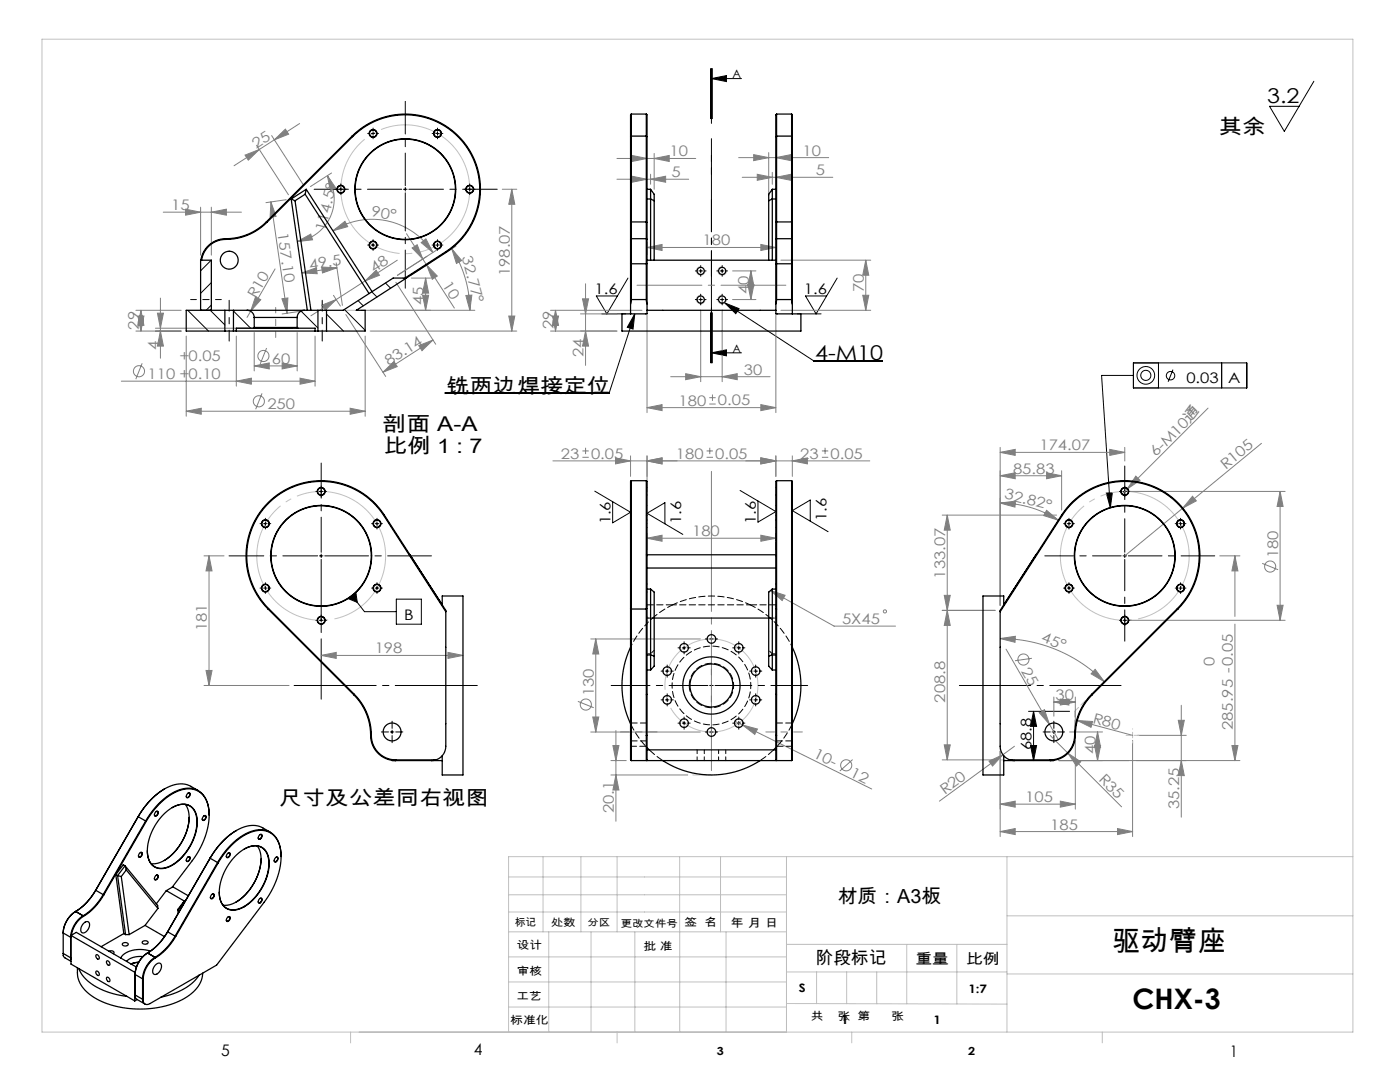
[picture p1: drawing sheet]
<svg xmlns="http://www.w3.org/2000/svg" width="279mm" height="216mm" viewBox="0 0 279 216" stroke-linecap="round" stroke-linejoin="round" font-family="sans-serif">
<g fill="none" stroke="#808080" stroke-width=".2">
<path d="M48.9 30.9l2.9-1.1-2.2 2.2zM51.2 29l6.4 9.9M54.2 27.1l6.4 9.8M54.8 27.9l2.2-2.1 .6 1zM57.1 39.9l-4 .5M59.8 24.6l-13.1 8.5M65.3 35.1l1.8 2.5-1.1 .5zM65.3 35.1a8.6 8.6 0 0 1-6 13.1M66.2 34.5l-4.2 2.7M100.2 37.8h2.9M102.1 37.8l.6 3h-1.2zM102.1 37.8v28.3"/>
<path d="M123.1 31.6h15.7M123.1 35.8h14.3M126.1 31l3 .6-3 .6zM126.1 35.2l3 .6-3 .6zM129.8 35.8l3-.6v1.2zM129.8 34.8v2M130.6 31.6l3-.6v1.2zM130.6 30.6v7.2M147.4 31.5h18M148.1 35.4h18.1M150.4 30.9l3 .6-3 .6zM151.1 34.8l3 .6-3 .6z"/>
<path d="M153.4 30.5v8.6M154.1 34.4v2.4M154.8 31.5l3-.6v1.2zM154.8 35.4l3-.6v1.2zM32 59.5v12M32.6 42.3h15.6M37 41.7l3 .6-3 .6zM40 41.3v9.6M42.2 42.3l3-.6v1.2zM42.2 41.3v9.6M51 59.2l1 .6-2 2.3zM54.1 40.3l3.2 22.2"/>
<path d="M54.1 40.3l1 2.9-1.2 .1zM54.9 53.7l-4.9 8.4M56.3 59.6l1.2-.2-.2 3.1zM59.3 48.2l2.7-1.5 .4 1.2zM60.2 54.5l2.9-1.1 .2 1.2zM64.2 53.3l3 .1-2.8 1.1zM66.4 46.1l2.4-1.9 .6 1zM66.4 46.1a14.4 14.4 0 0 1 20 4.3M66.6 58.9l1.3 2.2M67.1 52.5l1.2 8.4M67.2 53.4l-7 1.1M72.9 56l2.2-2.1 .6 1z"/>
<path d="M79 56.3l8 12.4M79.3 51.9l-17.3 11.1M81.1 46.6l4 6.3M82.1 55.5h3.8M82.2 49.5l1.1-.7 1.1 2.9zM84.1 48.4l.9-.7 1.4 2.7zM84.3 58.9h1.2l-.6 3zM84.9 55.5v6.4M84.9 55.5l.6 3h-1.2zM85.1 52.9l2.2 2.2-1 .6zM85.1 52.9l5.6 8.6M87.2 49.8l-7.9 5.1"/>
<path d="M90.2 49.7l1.9 2.3-1 .6zM90.2 49.7a22.7 22.7 0 0 1 3.6 12.2M91 49.1l-9.1 5.8M93 59l1.2-.1-.4 3zM116.3 59.6h1.2l-.6 3zM116.9 56.6v16.3M129.1 49.4l3-.6v1.2zM129.1 48.4v2.5M129.1 49.4h25.7M146.2 54.1h4.7M146.2 59.8h4.7M149.3 56.8h1.2l-.6 3z"/>
<path d="M149.9 54.1l.6 3h-1.2zM149.9 54.1v5.7M151.8 48.8l3 .6-3 .6zM154.8 48.4v2.5M155.8 51.9h18M172.2 58.9h1.2l-.6 3zM172.8 51.9v10M172.8 51.9l.6 3h-1.2zM24.2 76.1h38.7M27.1 61.9h9.1M27.1 66.1h9.1M27.5 63.1h1.2l-.6 3z"/>
<path d="M28.1 61.9v4.2M28.1 61.9l.6 3h-1.2zM28.4 72.5l-1.3 3.2M31 65.5h27.4M31.4 62.5h1.2l-.6 3zM32 66.1l.6 3h-1.2zM37.2 67.1v16M47.2 76.1l3-.6v1.2zM47.2 67.1v10M50 62.1l-.7 1.2M50.7 73l3-.6v1.2zM50.7 66.3v7.7"/>
<path d="M50.7 73h8.6M52.3 78.5l-1.3 3.2M53.2 69.4l-1.3 3.2M56.3 72.4l3 .6-3 .6zM59.3 66.3v7.7M59.9 75.5l3 .6-3 .6zM60.3 62.1l-4 .5M62.9 67.1v10M64.2 60.9l2.9-1.1-2.2 2.1zM69 62.8l8 12.3M72.9 67.1v16M73.9 66.1h29.2"/>
<path d="M76.4 74.3l2.2-2.2 .7 1.1zM83.6 69l2.8-1.2-2.2 2.2zM86.4 67.8l-10 6.5M94.8 61.9h-22.7M101.5 63.1h1.2l-.6 3zM109.9 61.9h18.2M110.3 63.1h1.2l-.6 3zM110.9 61.9l.6 3h-1.2zM110.9 61.9v4.2M115.9 62.6h7.2M116.9 66.1l.6 3h-1.2zM123.1 66.1h-13.2"/>
<path d="M129.1 62.9v19.4M133.8 75.2h19.9M136.8 74.6l3 .6-3 .6zM139.8 61.8v14.4M141.6 79.4h1.2M142.2 78.7v1.3M144.1 75.2l3-.6v1.2zM144.1 61.8v14.4M154.8 62.9v19.4M155.8 61.9h18M37.2 82.1l3-.6v1.2zM37.2 82.1h35.7"/>
<path d="M69.9 81.5l3 .6-3 .6zM110.3 92h63.3M116.2 91.3h1.3M116.2 90h1.3M116.9 89.3v1.3M122.8 91.4l3 .6-3 .6zM125.8 91v4.1M129.1 92l3-.6v1.2zM129.1 81.3l3-.6v1.2zM129.1 91v6.8M129.1 81.3h25.7M141 91.3h1.3"/>
<path d="M141 90h1.3M141.6 80.6h1.2M141.7 89.3v1.3M151.8 91.4l3 .6-3 .6zM151.8 80.7l3 .6-3 .6zM154.8 91v4.1M158.1 92l3-.6v1.2zM158.1 91v4.1M164 91.3h1.3M164 90h1.3M164.7 89.3v1.3M199.6 90.3l3-.6v1.2z"/>
<path d="M199.6 89.3v31.5M199.6 90.3h24.9M199.6 94.9l3-.6v1.2zM199.6 94.9h12.3M208.9 94.3l3 .6-3 .6zM211.9 93.9v7.9M221.5 89.7l3 .6-3 .6zM224.5 89.3v2.7M225.5 98.1h31M226.7 95l.8 .9-2.5 1.7zM238 99l.8 .9-2.7 1.5zM241.1 81.4l-17.1 17.2"/>
<path d="M251.8 88.5l-27.3 22.4M255.5 98.1v25.7M255.5 98.1l.6 3h-1.2zM40.7 110.9h4M41.7 110.9l.6 3h-1.2zM41.7 110.9v25.9M129.1 107.4l3-.6v1.2zM129.1 106.4v3.3M129.1 107.4h25.7M151.8 106.8l3 .6-3 .6zM153.8 117.8l2.9 1-.6 1zM153.8 117.8l12.7 7.1h12.2"/>
<path d="M154.8 106.4v3.3M188 102.8h22.9M188.4 118.8h1.2l-.6 3zM189 102.8l.6 3h-1.2zM189 102.8v48.8M199.6 100.4l3-.4v1.2zM199.6 100.4a21.4 21.4 0 0 1 11.6 3.4M208.9 101.8l2.3 2-2.9-.9zM243.4 110.9h4.1M246.5 110.9v12.1M246.5 110.9l.6 3h-1.2zM251.9 112.4l3.2 1.3"/>
<path d="M40.7 136.8h17M41.1 133.8h1.2l-.6 3zM64.1 130.8l3-.6v1.2zM64.1 130.8h28.3M89.4 130.2l3 .6-3 .6zM115.3 140l3.2 1.2M117.9 127.5h21.9M118.9 127.5l.6 3h-1.2zM118.9 127.5v18.6M188 121.8h10.6M189 121.8l.6 3h-1.2zM199.6 127.4l3-.4v1.2z"/>
<path d="M199.6 127.4a29.4 29.4 0 0 1 20.8 8.6M200.8 129.5l10.4 18.1M205.9 131.4l-3.3 .4M210.3 139.1v3.8M211.6 139.5l3 .6-3 .6zM214.6 139.1v6.6M218.6 133.6l1.8 2.4-2.6-1.5zM225.5 123.8h31M246.5 124.5v27.3M254.9 120.8h1.2l-.6 3zM117.9 146.1h21.9M118.3 143.1h1.2l-.6 3z"/>
<path d="M121.9 151.8h3.1M121.9 154.6h15.4M122.3 148.8h1.2l-.6 3zM122.9 145.8v18.1M122.9 154.6l.6 3h-1.2zM146.7 143.9l27.3 13.5M148.2 144.7l3 .8-.6 1zM170.2 151.6l-2.6 2.2M188 151.6h10.6M188.4 148.6h1.2l-.6 3zM197.4 151.9l2.8-1.3-2.1 2.3zM199.6 149.9v17"/>
<path d="M202.5 148.9l-15 11M207.4 142.2l1-.6 1 2.9zM209.6 146.8l14.2 14.2M210.3 140.1l3-.6v1.2zM210.3 140.1h4.3M211.3 151.8h36.2M211.6 159.9l3 .6-3 .6zM213.1 150.3l2.6 1.7-.9 .8zM213.5 146.1h6.5M214.6 147.8v13.7M215 143.8l3 .2-.3 1.1zM215 143.8l11 2.9"/>
<path d="M218.4 148.8h1.2l-.6 3zM219 146.1v5.7M219 146.1l.6 3h-1.2zM226 147.7v19.2M227 146.7h9.8M235.2 143.7h1.2l-.6 3zM235.8 140.7v22.4M235.8 151.8l.6 3h-1.2zM245.9 148.8h1.2l-.6 3zM199.6 165.9l3-.6v1.2zM199.6 165.9h26.4M199.6 160.5l3-.6v1.2z"/>
<path d="M199.6 160.5h15M223 165.3l3 .6-3 .6z"/>
<circle cx="27.7" cy="74.1" r="1.11"/>
<circle cx="52.6" cy="71" r="1.11"/>
<circle cx="51.7" cy="80.1" r="1.11"/>
<circle cx="253.5" cy="113" r="1.11"/>
<circle cx="176.6" cy="122" r=".32"/>
<circle cx="204.2" cy="131.6" r="1.11"/>
<circle cx="116.9" cy="140.6" r="1.11"/>
<circle cx="168.9" cy="152.7" r="1.11"/>
</g>
<g fill="none" stroke="#000" stroke-width=".2">
<path d="M141.8 13.7v10M142 15.7l3-.6v1.2zM142 13.7v10M142 15.7h6M142.2 13.7v10M262.2 16.2l-5.9 10-2.9-5h5.9M67.7 37.8h.7M68 37.4v.7M74.1 26.6h.7M74.5 26.3v.7M80.5 37.8h.7M80.9 37.4v.7"/>
<path d="M87 26.6h.7M87.3 26.3v.7M93.4 37.8h.7M93.7 37.4v.7M74.1 48.9h.7M74.5 48.5v.8M87 48.9h.7M87.3 48.5v.8M125.3 55.5l-4.2 7.1-2.1-3.5h4.2M139.5 54.1h.7M139.5 59.8h.7M139.8 53.7v.7"/>
<path d="M139.8 59.4v.7M143.8 54.1h.7M143.8 59.8h.7M144.1 53.7v.7M144.1 59.4v.7M167.1 55.5l-4.2 7.1-2.1-3.5h4.2M120.1 62.6h4.7M126.7 62.6l-5.1 15.8h-32.8M126.7 62.6l-.4 3.1-1.1-.4zM141.8 62.4v10M142 70.4l3-.6v1.2zM142 62.4v10"/>
<path d="M142 70.4h6M142.2 62.4v10zM144.7 60.5l17.8 11.6h13.6M144.7 60.5l2.8 1.1-.7 1zM159.1 62.6h4.8M226.2 72.4h22.6v5h-22.6zM226.2 74.9h-6.4l1.8 26.4M231.2 72.4v5M234.1 73.8l-1 2.4M243.8 72.4v5M63.7 98.1h.8M64.1 97.7v.7"/>
<path d="M118.7 98l7.1 4.2-3.5 2.1v-4.2M147.7 97.9l7.1 4.2-3.5 2.1v-4.2M220.8 98.4l1.2-.1-.4 3zM224.1 98.1h.7M224.5 97.7v.7M52.6 104.5h.7M52.6 117.3h.7M53 104.1v.7M53 117v.7M63.7 110.9h.8M64.1 110.6v.7M69.4 119.4l1.6-1.2 .3 2z"/>
<path d="M70.2 118.8l2.5 3.3h6.4M74.9 104.5h.7M74.9 117.3h.7M75.2 104.1v.7M75.2 117v.7M79.1 119.6h5v5h-5zM132.7 104.5v-4.2l-3.6 2.1 7.2 4.2M161.7 104v-4.2l-3.6 2.1 7.2 4.2M213 104.5h.7M213 117.3h.7M213.3 104.1v.7M213.3 117v.7"/>
<path d="M224.1 110.9h.7M224.5 110.6v.7M235.2 104.5h.8M235.2 117.3h.8M235.6 104.1v.7M235.6 117v.7M63.7 123.8h.8M64.1 123.4v.7M132.8 133.9h.7M132.8 139.7h.7M133.2 133.6v.7M133.2 139.3v.7"/>
<path d="M136.2 129.3h.7M136.5 128.9v.7M141.6 136.8h.7M141.6 127.5h.7M142 127.1v.8M142 136.4v.7M147.1 129.3h.7M147.4 128.9v.7M150.5 133.9h.7M150.5 139.7h.7M150.8 133.6v.7M150.8 139.3v.7"/>
<path d="M224.1 123.8h.7M224.5 123.4v.7M77.9 146.1h.7M78.3 145.7v.7M136.2 144.3h.7M136.5 143.9v.8M141.6 146.1h.7M142 145.7v.7M147.1 144.3h.7M147.4 143.9v.8M205.3 141.9h8.2M205.7 148.8h1.2l-.6 3z"/>
<path d="M206.3 141.9l.6 3h-1.2zM206.3 141.9v9.9M210 146.1h.7M210.3 145.7v.7"/>
<circle cx="228.7" cy="74.9" r="1.01"/>
<circle cx="228.7" cy="74.9" r="1.76"/>
<circle cx="233.6" cy="75" r=".85"/>
</g>
<path d="M93.2 34a12.9 12.9 0 0 0-21.5-5.3 12.9 12.9 0 0 0 5.6 21.4 12.9 12.9 0 0 0 16.1-15.1l-.2-1M76.4 107.2a12.9 12.9 0 0 0-21.5-5.3 12.9 12.9 0 0 0 5.7 21.4 12.9 12.9 0 0 0 16.1-15.2l-.3-.9M236.8 107.2a12.9 12.9 0 0 0-21.5-5.3 12.9 12.9 0 0 0 5.6 21.4 12.9 12.9 0 0 0 16.1-15.2l-.2-.9" fill="none" stroke="#c0c0c0" stroke-width=".2" stroke-dasharray="30.5 1.3 1.3 1.3" stroke-dashoffset="9.1" stroke-linecap="butt"/>
<path d="M150.9 134.1a9.3 9.3 0 0 0-15.5-3.9 9.3 9.3 0 0 0 3.9 15.5 9.3 9.3 0 0 0 11.8-10.8l-.2-.8" fill="none" stroke="#c0c0c0" stroke-width=".2" stroke-dasharray="30.5 1.3 1.3 1.3" stroke-dashoffset="3.2" stroke-linecap="butt"/>
<g fill="none" stroke="#c0c0c0" stroke-width=".2">
<path d="M8.4 7.8h261.6v198.1h-261.6zM139.8 53.2a.86 .86 0 0 0-.8 .9 .86 .86 0 0 0 .8 .8 .86 .86 0 0 0 .9-.8M139.8 58.9a.86 .86 0 0 0-.8 .9 .86 .86 0 0 0 .8 .8 .86 .86 0 0 0 .9-.8M144.1 53.2a.86 .86 0 0 0-.8 .9 .86 .86 0 0 0 .8 .8 .86 .86 0 0 0 .9-.8M144.1 58.9a.86 .86 0 0 0-.8 .9 .86 .86 0 0 0 .8 .8 .86 .86 0 0 0 .9-.8M68.5 61.9h2.6M138.3 154.6h3.7M101.5 178.5h55.5M101.5 175h55.5M108.4 170.9v15M115.9 170.9v15M123.2 170.9v15"/>
<path d="M135.6 170.9v15M143.8 170.9v15M157 170.9v35M201 170.9v35M270 170.9h-168.5v35M101.5 195.9h55.5M101.5 190.9h55.5M101.5 185.9h55.5M101.5 182h55.5M109.5 185.9v20M118 185.9v20M126.7 185.9v20"/>
<path d="M135.7 185.9v20M144.9 185.9v20M157 188.4h44M157 193.9h44M163 193.9v6.4M169 193.9v6.4M175 193.9v6.4M181 188.4v11.9M191 188.4v11.9M201 194.3h69M201 182.7h69M70 205.9v2.2"/>
<path d="M101.5 200.9h55.5M123.2 205.9v2.2M157 200.2l44 .2M170 205.9v2.2M220 205.9v2.2"/>
</g>
<path d="M142 27.7v41" fill="none" stroke="#000" stroke-width=".2" stroke-dasharray="30.5 1.3 1.3 1.3" stroke-dashoffset="11.9"/>
<g fill="none" stroke="#000" stroke-width=".2" stroke-dasharray="30.5 1.3 1.3 1.3">
<path d="M67.3 37.8h-.3M68 37v-.3M68 38.5v.3M68.7 37.8h.4M73.7 26.6h-.3M74.5 25.9v-.3M74.5 27.3v.4M75.2 26.6h.3M86.6 26.6h-.4M87.3 25.9v-.3M87.3 27.3v.4M88 26.6h.4"/>
<path d="M93 37.8h-.3M93.7 37v-.3M93.7 38.5v.3M94.5 37.8h.3M73.7 48.9h-.3M74.5 48.2v-.4M74.5 49.6v.4M75.2 48.9h.3M86.6 48.9h-.4M87.3 48.2v-.4M87.3 49.6v.4M88 48.9h.4"/>
<path d="M139.1 54.1h-.3M139.1 59.8h-.3M139.8 53.3v-.3M139.8 54.8v.3M139.8 59.1v-.4M140.6 54.1h.3M140.6 59.8h.3M143.4 54.1h-.3M143.4 59.8h-.3M144.1 53.3v-.3M144.1 54.8v.3M144.1 59.1v-.4"/>
<path d="M144.8 54.1h.4M144.8 59.8h.4M139.8 60.5v.3M144.1 60.5v.3M63.4 98.1h-.4M64.1 97.3v-.3M64.1 98.8v.3M64.8 98.1h.4M223.8 98.1h-.4M224.5 97.3v-.3M224.5 98.8v.3M225.2 98.1h.3"/>
<path d="M52.3 104.5h-.4M52.3 117.3h-.4M53 103.8v-.4M53 105.2v.4M53 116.6v-.3M53 118.1v.3M53.7 104.5h.3M53.7 117.3h.3M74.5 117.3h-.3M74.5 104.5h-.3M75.2 116.6v-.3M75.2 118.1v.3"/>
<path d="M75.2 103.8v-.4M75.2 105.2v.4M76 117.3h.3M76 104.5h.3M212.6 117.3h-.3M212.6 104.5h-.3M213.3 116.6v-.3M213.3 118.1v.3M213.3 103.8v-.4M213.3 105.2v.4M214.1 117.3h.3M214.1 104.5h.3"/>
<path d="M234.9 104.5h-.4M234.9 117.3h-.4M235.6 103.8v-.4M235.6 105.2v.4M235.6 116.6v-.3M235.6 118.1v.3M236.3 104.5h.4M236.3 117.3h.4M63.4 123.8h-.4M64.1 123.1v-.4M64.1 124.5v.3M64.8 123.8h.4"/>
<path d="M132.4 133.9h-.5M132.4 139.7h-.5M133.2 133.2v-.5M133.2 134.6v.5M133.2 138.9v-.5M133.9 133.9h.5M133.9 139.7h.5M135.8 129.3h-.5M136.5 128.6v-.5M136.5 130v.5M137.2 129.3h.5M141.3 127.5h-.5"/>
<path d="M142 126.8v-.5M142 128.2v.5M142.7 127.5h.5M146.7 129.3h-.5M147.4 128.6v-.5M147.4 130v.5M148.2 129.3h.5M150.1 139.7h-.5M150.1 133.9h-.5M150.8 138.9v-.5M150.8 133.2v-.5M150.8 134.6v.5"/>
<path d="M151.5 139.7h.5M151.5 133.9h.5M223.8 123.8h-.4M224.5 123.1v-.4M224.5 124.5v.3M225.2 123.8h.3M77.5 146.1h-1.4M78.3 145.3v-1.4M78.3 146.8v1.4M79 146.1h1.4M133.2 140.4v.5M135.8 144.3h-.5"/>
<path d="M136.5 143.6v-.5M136.5 145v.5M137.2 144.3h.5M141.3 146.1h-.5M142 145.4v-.5M142 146.8v.5M142.7 146.1h.5M146.7 144.3h-.5M147.4 143.6v-.5M147.4 145v.5M148.2 144.3h.5M150.8 140.4v.5"/>
<path d="M209.6 146.1h-1.4M210.3 145.3v-1.4M210.3 146.8v1.4M211 146.1h1.5"/>
</g>
<path d="M58.7 136.8h36.6" fill="none" stroke="#000" stroke-width=".2" stroke-dasharray="30.5 1.3 1.3 1.3" stroke-dashoffset="14.1"/>
<path d="M63.4 110.9h-17.7M64.1 110.2v-17.8" fill="none" stroke="#000" stroke-width=".2" stroke-dasharray="30.5 1.3 1.3 1.3" stroke-dashoffset="23.5"/>
<path d="M64.1 111.6v27.9" fill="none" stroke="#000" stroke-width=".2" stroke-dasharray="30.5 1.3 1.3 1.3" stroke-dashoffset="18.4"/>
<path d="M64.8 110.9h21.3" fill="none" stroke="#000" stroke-width=".2" stroke-dasharray="30.5 1.3 1.3 1.3" stroke-dashoffset="21.7"/>
<path d="M223.7 136.8h-32.2" fill="none" stroke="#000" stroke-width=".2" stroke-dasharray="30.5 1.3 1.3 1.3" stroke-dashoffset="16.3"/>
<path d="M224.5 110.2v-17.2M225.2 110.9h17.2" fill="none" stroke="#000" stroke-width=".2" stroke-dasharray="30.5 1.3 1.3 1.3" stroke-dashoffset="23.8"/>
<path d="M223.8 110.9h-15.3" fill="none" stroke="#000" stroke-width=".2" stroke-dasharray="30.5 1.3 1.3 1.3" stroke-dashoffset="24.8"/>
<path d="M224.5 111.6v16.3" fill="none" stroke="#000" stroke-width=".2" stroke-dasharray="30.5 1.3 1.3 1.3" stroke-dashoffset="24.2"/>
<path d="M45.7 59.9v8.2M64.3 59.9v8.2" fill="none" stroke="#000" stroke-width=".2" stroke-dasharray="30.5 1.3 1.3 1.3" stroke-dashoffset="28.3"/>
<path d="M44.2 59.8h-6.2" fill="none" stroke="#000" stroke-width=".2" stroke-dasharray="30.5 1.3 1.3 1.3" stroke-dashoffset="29.3"/>
<path d="M80.9 37v-16.8" fill="none" stroke="#000" stroke-width=".2" stroke-dasharray="30.5 1.3 1.3 1.3" stroke-dashoffset="24"/>
<path d="M80.2 37.8h-17.5M81.6 37.8h17.6" fill="none" stroke="#000" stroke-width=".2" stroke-dasharray="30.5 1.3 1.3 1.3" stroke-dashoffset="23.6"/>
<path d="M80.9 38.5v19" fill="none" stroke="#000" stroke-width=".2" stroke-dasharray="30.5 1.3 1.3 1.3" stroke-dashoffset="22.9"/>
<path d="M142 136.1v-4M142 137.5v3.9" fill="none" stroke="#000" stroke-width=".2" stroke-dasharray="30.5 1.3 1.3 1.3" stroke-dashoffset="30.4"/>
<path d="M141.3 136.8h-19.3" fill="none" stroke="#000" stroke-width=".2" stroke-dasharray="30.5 1.3 1.3 1.3" stroke-dashoffset="22.7"/>
<path d="M142.7 136.8h18.5" fill="none" stroke="#000" stroke-width=".2" stroke-dasharray="30.5 1.3 1.3 1.3" stroke-dashoffset="23.1"/>
<path d="M142 13.7v58.7" fill="none" stroke="#000" stroke-width=".2" stroke-dasharray="6.3 1.3 1.3 1.3 5.1" stroke-dashoffset="4.3"/>
<path d="M156.8 56.9h-29.7" fill="none" stroke="#808080" stroke-width=".2" stroke-dasharray="30.5 1.3 1.3 1.3" stroke-dashoffset="17.5"/>
<path d="M55 61.3v6" fill="none" stroke="#808080" stroke-width=".2" stroke-dasharray="30.5 1.3 1.3 1.3" stroke-dashoffset="29.4"/>
<path d="M142 153.8v-59.7" fill="none" stroke="#808080" stroke-width=".2" stroke-dasharray="30.5 1.3 1.3 1.3" stroke-dashoffset="2.5"/>
<path d="M123.8 146.1h7.3M152.8 146.1h7.3" fill="none" stroke="#808080" stroke-width=".2" stroke-dasharray="30.5 1.3 1.3 1.3" stroke-dashoffset="28.7"/>
<path d="M201.6 151.6h-2" fill="none" stroke="#c0c0c0" stroke-width=".2" stroke-dasharray="1.3 .6" stroke-dashoffset="1"/>
<path d="M199.6 151.6v-2.7" fill="none" stroke="#c0c0c0" stroke-width=".2" stroke-dasharray="1.3 .6" stroke-dashoffset=".2"/>
<path d="M217.9 138.5l-3.4 3.4M214.5 146.7v-4.8" fill="none" stroke="#c0c0c0" stroke-width=".2" stroke-dasharray="1.3 .6" stroke-dashoffset=".1"/>
<path d="M226 146.7v-1.3" fill="none" stroke="#c0c0c0" stroke-width=".2" stroke-dasharray="1.3 .6" stroke-dashoffset=".7"/>
<path d="M224.7 146.7h2.6" fill="none" stroke="#c0c0c0" stroke-width=".2" stroke-dasharray="1.3 .6" stroke-dashoffset=".3"/>
<path d="M226 146.7v1.6" fill="none" stroke="#c0c0c0" stroke-width=".2" stroke-dasharray="1.3 .6" stroke-dashoffset=".8"/>
<g fill="#000">
<path d="M142 15.7l3-.6v1.2zM142 70.4l3-.6v1.2z"/>
<path d="M126.7 62.6l-.4 3.1-1.1-.4zM144.7 60.5l2.8 1.1-.7 1z"/>
<path d="M220.8 98.4l1.2-.1-.4 3zM69.4 119.4l1.6-1.2 .3 2z"/>
<path d="M206.3 141.9l.6 3h-1.2zM205.7 148.8h1.2l-.6 3z"/>
</g>
<g fill="#808080">
<path d="M207.4 142.2l1-.6 1 2.9z"/>
<path d="M215 143.8l3 .2-.3 1.1z"/>
<path d="M197.4 151.9l2.8-1.3-2.1 2.3z"/>
<path d="M238 99l.8 .9-2.7 1.5z"/>
<path d="M226.7 95l.8 .9-2.5 1.7z"/>
<path d="M51 59.2l1 .6-2 2.3z"/>
<path d="M213.1 150.3l2.6 1.7-.9 .8z"/>
<path d="M148.2 144.7l3 .8-.6 1z"/>
<path d="M223 165.3l3 .6-3 .6zM199.6 165.9l3-.6v1.2z"/>
<path d="M64.2 53.3l3 .1-2.8 1.1zM60.2 54.5l2.9-1.1 .2 1.2z"/>
<path d="M64.2 60.9l2.9-1.1-2.2 2.1zM72.9 56l2.2-2.1 .6 1z"/>
<path d="M188.4 148.6h1.2l-.6 3zM189 121.8l.6 3h-1.2z"/>
<path d="M254.9 120.8h1.2l-.6 3zM255.5 98.1l.6 3h-1.2zM84.3 58.9h1.2l-.6 3zM84.9 55.5l.6 3h-1.2z"/>
<path d="M122.3 148.8h1.2l-.6 3zM122.9 154.6l.6 3h-1.2zM235.2 143.7h1.2l-.6 3zM235.8 151.8l.6 3h-1.2z"/>
<path d="M56.3 59.6l1.2-.2-.2 3.1zM54.1 40.3l1 2.9-1.2 .1z"/>
<path d="M93 59l1.2-.1-.4 3zM90.2 49.7l1.9 2.3-1 .6z"/>
<path d="M218.6 133.6l1.8 2.4-2.6-1.5zM199.6 127.4l3-.4v1.2z"/>
<path d="M208.9 101.8l2.3 2-2.9-.9zM199.6 100.4l3-.4v1.2z"/>
<path d="M84.1 48.4l.9-.7 1.4 2.7zM66.4 46.1l2.4-1.9 .6 1z"/>
<path d="M208.9 94.3l3 .6-3 .6zM199.6 94.9l3-.6v1.2z"/>
<path d="M151.8 91.4l3 .6-3 .6zM129.1 92l3-.6v1.2zM154.8 31.5l3-.6v1.2zM150.4 30.9l3 .6-3 .6zM130.6 31.6l3-.6v1.2zM126.1 31l3 .6-3 .6zM129.8 35.8l3-.6v1.2zM126.1 35.2l3 .6-3 .6z"/>
<path d="M122.8 91.4l3 .6-3 .6zM129.1 92l3-.6v1.2zM151.8 91.4l3 .6-3 .6zM158.1 92l3-.6v1.2zM153.8 117.8l2.9 1-.6 1zM129.1 107.4l3-.6v1.2zM151.8 106.8l3 .6-3 .6zM199.6 90.3l3-.6v1.2zM221.5 89.7l3 .6-3 .6zM210.3 140.1l3-.6v1.2zM211.6 139.5l3 .6-3 .6zM151.1 34.8l3 .6-3 .6zM154.8 35.4l3-.6v1.2zM129.1 81.3l3-.6v1.2zM151.8 80.7l3 .6-3 .6zM129.1 49.4l3-.6v1.2zM151.8 48.8l3 .6-3 .6zM136.8 74.6l3 .6-3 .6zM144.1 75.2l3-.6v1.2zM64.1 130.8l3-.6v1.2zM89.4 130.2l3 .6-3 .6z"/>
<path d="M76.4 74.3l2.2-2.2 .7 1.1zM83.6 69l2.8-1.2-2.2 2.2z"/>
<path d="M48.9 30.9l2.9-1.1-2.2 2.2zM54.8 27.9l2.2-2.1 .6 1z"/>
<path d="M59.3 48.2l2.7-1.5 .4 1.2zM65.3 35.1l1.8 2.5-1.1 .5z"/>
<path d="M245.9 148.8h1.2l-.6 3zM246.5 110.9l.6 3h-1.2zM116.9 66.1l.6 3h-1.2zM116.3 59.6h1.2l-.6 3zM41.1 133.8h1.2l-.6 3zM41.7 110.9l.6 3h-1.2zM101.5 63.1h1.2l-.6 3zM102.1 37.8l.6 3h-1.2z"/>
<path d="M28.1 61.9l.6 3h-1.2zM27.5 63.1h1.2l-.6 3zM31.4 62.5h1.2l-.6 3zM32 66.1l.6 3h-1.2z"/>
<path d="M118.9 127.5l.6 3h-1.2zM118.3 143.1h1.2l-.6 3zM189 102.8l.6 3h-1.2zM188.4 118.8h1.2l-.6 3zM219 146.1l.6 3h-1.2zM218.4 148.8h1.2l-.6 3zM110.9 61.9l.6 3h-1.2zM110.3 63.1h1.2l-.6 3zM172.8 51.9l.6 3h-1.2zM172.2 58.9h1.2l-.6 3zM149.9 54.1l.6 3h-1.2zM149.3 56.8h1.2l-.6 3z"/>
<path d="M82.2 49.5l1.1-.7 1.1 2.9zM85.1 52.9l2.2 2.2-1 .6z"/>
<path d="M199.6 160.5l3-.6v1.2zM211.6 159.9l3 .6-3 .6z"/>
<path d="M37 41.7l3 .6-3 .6zM42.2 42.3l3-.6v1.2zM47.2 76.1l3-.6v1.2zM59.9 75.5l3 .6-3 .6zM50.7 73l3-.6v1.2zM56.3 72.4l3 .6-3 .6zM37.2 82.1l3-.6v1.2zM69.9 81.5l3 .6-3 .6z"/>
</g>
<g fill="none" stroke="#000" stroke-width=".25">
<path d="M58.1 39.7l.8 .4M58.1 39.7l3.2 22.2M60.9 38.8l12.8 19.8M60.9 38.8l-2 1.3M61.1 37.8l-.2 1M61.1 37.8l13.2 20.4M61.1 37.8l-3 1.9M70.3 27.2a15 15 0 0 1 22.3 1.1 15 15 0 0 1-3.6 22.1M70.3 27.2l.1 .1M70.3 27.2l-17.1 17.1M70.4 27.3a14.9 14.9 0 0 1 22 1.1 14.9 14.9 0 0 1-3.5 21.8M70.4 27.3l-17.1 17.1"/>
<path d="M125.8 27.3v17.1M126 22.8v4.4M126 22.8l-.2 .1v4.4M126 27.2v17.1M126 22.8h3M126 27.2h3M126 27.2l-.2 .1M129 22.8v4.4M129 22.8l.1 .1v4.4M129 27.2v17.1M129 27.2l.1 .1M129.1 27.3v17.1"/>
<path d="M129.1 39.7h.7l.8 .4M129.1 37.8h.7M129.8 37.8l.8 1v13.1M129.8 37.8v14.1M154.1 37.8v14.1M154.1 37.8l-.7 1v13.1M154.1 37.8h.7M154.8 27.3v17.1M154.8 39.7h-.7l-.7 .4M155 22.8v4.4M155 22.8l-.2 .1v4.4M155 27.2v17.1"/>
<path d="M155 22.8h3M155 27.2l-.2 .1M155 27.2h3M158 22.8v4.4M158 22.8l.1 .1v4.4M158 27.2v17.1M158 27.2l.1 .1M158.1 27.3v17.1M45 47.8a4.9 4.9 0 0 0-4.8 4.1M45 47.6a5 5 0 0 0-4.9 4.3M45 47.6h.1M45 47.8h.1"/>
<path d="M45 47.6v.2M53.2 44.3a11.4 11.4 0 0 1-8.1 3.3M53.2 44.3l.1 .1M53.3 44.4a11.6 11.6 0 0 1-8.2 3.4M58.9 40.1l3.2 21.8M81.1 55.5h-2.6l-10 6.4h-3.3M88.9 50.2l-8.1 5.3M88.9 50.2l.1 .2M89 50.4l-17.9 11.5h1.8v4.2h-7.7M125.8 47.8v4.8M125.8 44.4v3.4M125.8 52.6v8.1"/>
<path d="M125.8 52.6h3.3M126 59.8l-.2 .9M126 47.6v12.2M126 44.3v3.3M126 59.8h3M126 47.6h3M126 47.6l-.2 .2M126 44.3h3M126 44.3l-.2 .1M129 59.8l.1 .9M129 47.6v12.2M129 44.3v3.3"/>
<path d="M129 47.6l.1 .2M129 44.3l.1 .1M129.1 47.8v4.1M129.1 44.4v3.4M129.1 51.9v10M129.1 51.9h25.7M154.8 47.8v4.1M154.8 44.4v3.4M154.8 51.9v10M154.8 52.6h3.3M155 59.8l-.2 .9M155 47.6v12.2"/>
<path d="M155 44.3v3.3M155 59.8h3M155 47.6h3M155 47.6l-.2 .2M155 44.3h3M155 44.3l-.2 .1M158 59.8l.1 .9M158 47.6v12.2M158 44.3v3.3M158 47.6l.1 .2M158 44.3l.1 .1M158.1 47.8v4.8"/>
<path d="M158.1 44.4v3.4M158.1 52.6v8.1M40 61.9v-10h2.2v10M44.9 61.9h1.7M44.9 66.1h1.7M44.9 61.9h-7.7v4.2h7.7M44.9 61.9v4.2M46.6 61.9h2.7M46.6 66.1h.6M46.6 61.9v4.2M47.2 66.1h15.7M49.3 61.9a1.43 1.43 0 0 1 1.4 1.4"/>
<path d="M49.3 61.9h11.4M50.6 65.5h8.8M50.6 65.5h-3.4v.6M50.7 63.3h8.6M50.7 65.3h8.6M50.7 65.3l-.1 .2M50.7 63.3v2M59.3 65.3l.1 .2M59.3 63.3v2M59.4 65.5h3.5v.6M60.7 61.9a1.43 1.43 0 0 0-1.4 1.4M60.7 61.9h2.7"/>
<path d="M62.9 66.1h.5M63.4 61.9h1.8M63.4 66.1h1.8M63.4 61.9v4.2M65.2 61.9v4.2M125.8 62.6h-1.7v3.5h35.7v-3.5h-1.7M125.8 60.7v1.9M129.1 61.9h25.7M129.1 61.9v.7h-3.3M154.8 61.9v.7h3.3M158.1 60.7v1.9M126 95.9v25.6"/>
<path d="M126 95.9l-.2 .2v25.3M126 95.9h3M129 95.9v25.6M129 95.9l.1 .2v25.3M155 95.9v25.6M155 95.9l-.2 .2v25.3M155 95.9h3M158 95.9v25.6M158 95.9l.1 .2v25.3M76.6 102.9a14.9 14.9 0 0 0-21.8-3.5 14.9 14.9 0 0 0-1.2 22M76.6 102.9l12.4 19.2M76.7 102.8l12.3 19v27.1a2.86 2.86 0 0 1-2 2.7"/>
<path d="M76.7 102.8a15 15 0 0 0-22-3.6 15 15 0 0 0-1.2 22.3M76.7 102.8l-.1 .1M81.8 110.7l6.3 9.8M81.8 110.7h.1M129.1 117.5h.7M129.1 110.7h25.7M129.1 113.3h25.7M129.8 117.5l.8 .6v14.8l-.8 .8M129.8 117.5v16.2M154.1 117.5h.7M154.1 117.5v16.2M154.1 117.5l-.7 .6v14.8l.7 .8"/>
<path d="M206.7 110.7h.1M211.9 102.8l-12.3 19v27.1a2.86 2.86 0 0 0 2 2.7M211.9 102.8a15 15 0 0 1 22-3.6 15 15 0 0 1 1.2 22.3M211.9 102.8l.1 .1M212 102.9a14.9 14.9 0 0 1 21.8-3.5 14.9 14.9 0 0 1 1.2 22M212 102.9l-12.4 19.2M53.5 121.5l17.1 17.1M53.6 121.4l17.1 17.1M53.6 121.4l-.1 .1M70.6 138.6a11.4 11.4 0 0 1 3.4 8.1M70.7 138.5a11.6 11.6 0 0 1 3.4 8.2M70.7 138.5l-.1 .1"/>
<path d="M88.3 120.7v-1.8h4.1v35.7h-4.1v-2.8M125.8 121.4v30.2l.2 .2M125.8 129.1a17.9 17.9 0 0 0 0 15.3M125.8 121.4l.2 .1M126 121.5v30.3M126 121.5h3M129 121.5v30.3M129.1 121.4v30.4h25.7v-30.4M129.1 130.7h.7l.8 .2M129.1 133.7h.7M129.1 121.4l-.1 .1M130.6 123.3h22.8"/>
<path d="M154.1 133.7h.7M154.8 130.7h-.7l-.7 .2M154.8 121.4l.2 .1M155 121.5v30.3M158 121.5v30.3M158.1 121.4v30.2l-.1 .2M158.1 129.1a17.9 17.9 0 0 1 0 15.3M158.1 121.4l-.1 .1M200.3 120.7v-1.8h-4.1v35.7h4.1v-2.8M217.9 138.5a11.6 11.6 0 0 0-3.4 8.2M217.9 138.5l.1 .1M218 138.6a11.4 11.4 0 0 0-3.4 8.1"/>
<path d="M235 121.4l-17.1 17.1M235 121.4l.1 .1M235.1 121.5l-17.1 17.1M32.8 157.4v.1a15 15 0 0 0-5.2 5.5M37.5 158.3a.33 .33 0 0 1 .5 .1 .33 .33 0 0 1-.2 .5 .37 .37 0 0 1-.5 .3 .37 .37 0 0 1 0-.7zM37.6 158.3a.32 .32 0 0 1 .4 .2 .32 .32 0 0 1-.2 .4 .29 .29 0 0 1-.3 .2 .29 .29 0 0 1-.3-.2M39.6 157.8l-1.5-.9a5.6 5.6 0 0 0-5.9 .9 15.8 15.8 0 0 0-4.6 5.2M74 146.8a5 5 0 0 0 5 5v-.2M74 146.8h.1M74 146.7h.1M74 146.7v.1M74.1 146.8a4.9 4.9 0 0 0 4.9 4.8"/>
<path d="M74.1 146.7v.1M78.3 151.7l10 .1M79 151.6h8M87 151.6l-.9 .2M88.3 150.8v1M126 151.8h3M129.1 151.6l-.1 .2M129.1 149.2l.5 .4M129.1 149.6h25.7M132.3 151.8a17.9 17.9 0 0 0 19.4 0M154.8 151.6l.2 .2M154.8 149.2l-.4 .4"/>
<path d="M155 151.8h3M200.3 150.8v1M201.6 151.6l.9 .2M201.6 151.6h8M210.3 151.7l-10 .1M214.5 146.8a4.9 4.9 0 0 1-4.9 4.8M214.5 146.7v.1M214.5 146.8h.1M214.5 146.7h.1M214.6 146.8a5 5 0 0 1-5 5v-.2M214.6 146.7v.1M19.1 177.6a11.8 11.8 0 0 1-4.1 4.3"/>
<path d="M19.1 177.6l1.6 1M19.1 177.6a11.5 11.5 0 0 1-4 4.3M20.7 178.6a11.8 11.8 0 0 1-4 4.2M23.1 174.5l.4 .2M23.1 174.5l1.6 11.8M23.5 174.7l.7 .2M23.5 174.7l1.6 11.8M24.2 174.9l1.6 11.6M25 172.8l-1.5 1.9M25 172.8l.2 .8M25 172.8l-.4-.3-1.5 2M25 172.8l6.5 7.9v.6"/>
<path d="M25.2 173.6l-1 1.3M25.2 173.6l6.3 7.7M27.6 163l-8.5 14.6M27.6 163h.1M27.6 163l1.6 .9M27.9 170.2a.33 .33 0 0 1 .5 0 .33 .33 0 0 1-.1 .5 .37 .37 0 0 1-.6 .3 .37 .37 0 0 1 0-.6zM28 170.1a.32 .32 0 0 1 .4 .2 .32 .32 0 0 1-.2 .4 .29 .29 0 0 1-.3 .3 .29 .29 0 0 1-.3-.2M29.2 163.9a12.7 12.7 0 0 1 7.6-6.4 4 4 0 0 1 4.8 3.7 14.8 14.8 0 0 1-3.2 10.5l-4 5.3-1.2 .7M29.2 163.9l-8.5 14.7M31.1 162a.33 .33 0 0 1 .5 0 .33 .33 0 0 1-.1 .5 .37 .37 0 0 1-.6 .3 .37 .37 0 0 1 0-.6zM31.1 174.7a.33 .33 0 0 1 .5 .1 .33 .33 0 0 1-.1 .5 .37 .37 0 0 1-.6 .3 .37 .37 0 0 1 0-.7zM31.2 161.9a.32 .32 0 0 1 .4 .2 .32 .32 0 0 1-.2 .4 .29 .29 0 0 1-.3 .3 .29 .29 0 0 1-.3-.2"/>
<path d="M31.2 174.7a.32 .32 0 0 1 .4 .2 .32 .32 0 0 1-.2 .4 .29 .29 0 0 1-.3 .2 .29 .29 0 0 1-.3-.2M32.7 162.5a5 5 0 0 1 4.9-1.9 3.7 3.7 0 0 1 1.7 4.1 10.5 10.5 0 0 1-6.1 8.5 2.78 2.78 0 0 1-3.8-2.7 10.6 10.6 0 0 1 3.3-8zM33.2 177.7l-2 2.6M33.2 177.7l3.6 2.1M34.4 161.1a3 3 0 0 1 4.3 .5 7.2 7.2 0 0 1-.6 6.9 8.2 8.2 0 0 1-5.8 4.8 2.82 2.82 0 0 1-2.9-3.2v-.3M34.4 176.9l3.2 1.8M34.5 177h.1M37 179.7l-1.5 2M37 179.7h.1M37 179.7l-1.5 1.7v.3M37 160.5a6.4 6.4 0 0 1 0 6.2 9.2 9.2 0 0 1-5.9 5.6h-.9M37.5 171a.33 .33 0 0 1 .5 .1 .33 .33 0 0 1-.2 .5 .37 .37 0 0 1-.5 .3 .37 .37 0 0 1 0-.6z"/>
<path d="M37.6 171a.32 .32 0 0 1 .4 .2 .32 .32 0 0 1-.2 .4 .29 .29 0 0 1-.3 .3 .29 .29 0 0 1-.3-.3M37.7 163.1a11 11 0 0 1-4.9 8.6M40.7 162.8a.33 .33 0 0 1 .5 .1 .33 .33 0 0 1-.2 .5 .37 .37 0 0 1-.5 .3 .37 .37 0 0 1 0-.6zM40.7 162.8a.32 .32 0 0 1 .4 .2 .32 .32 0 0 1-.2 .4 .29 .29 0 0 1-.2 .3 .29 .29 0 0 1-.3-.3M41.7 162.6a5 5 0 0 0-2.8-5.1 7.1 7.1 0 0 0-6.5 2.2 16.7 16.7 0 0 0-3.3 4.1l-8.5 14.7a11.7 11.7 0 0 1-4 4.2M41.9 171.3l1.6 .9M41.9 171.3l-8.4 14.6M42.3 178.5a.33 .33 0 0 1 .5 0 .33 .33 0 0 1-.1 .5 .37 .37 0 0 1-.6 .3 .37 .37 0 0 1 0-.6zM42.4 178.4a.3 .3 0 0 1 .4 .2 .3 .3 0 0 1-.2 .4 .31 .31 0 0 1-.3 .3 .31 .31 0 0 1-.3-.2M43.5 172.2a12.7 12.7 0 0 1 7.6-6.4 4 4 0 0 1 4.9 3.7 14.8 14.8 0 0 1-3.3 10.5l-9.5 12.6-3.5 2M43.5 172.2l-8.4 14.7M45.5 170.3a.33 .33 0 0 1 .5 0 .33 .33 0 0 1-.2 .5 .37 .37 0 0 1-.5 .3 .37 .37 0 0 1 0-.6z"/>
<path d="M45.5 170.2a.3 .3 0 0 1 .4 .2 .3 .3 0 0 1-.1 .4 .31 .31 0 0 1-.3 .3 .31 .31 0 0 1-.3-.2M47.2 180a4.1 4.1 0 0 1-2.7 .6M47.2 170.6a4.8 4.8 0 0 1 4.9-1.6 3.9 3.9 0 0 1 1.6 4.2 10.6 10.6 0 0 1-6 8.2 2.83 2.83 0 0 1-3.9-2.8 10.8 10.8 0 0 1 3.4-8zM47.2 165.7a14.6 14.6 0 0 0-5.3 5.6M48.7 169.4a3 3 0 0 1 4.4 .5 7.2 7.2 0 0 1-.7 6.8 8.2 8.2 0 0 1-5.7 4.8 2.82 2.82 0 0 1-2.9-3.1v-.4M51.3 168.8a6.4 6.4 0 0 1 0 6.1 10.7 10.7 0 0 1-4.1 5.1M51.8 166.6a.33 .33 0 0 1 .5 0 .33 .33 0 0 1-.1 .5 .37 .37 0 0 1-.6 .4 .37 .37 0 0 1 0-.7zM51.8 179.3a.33 .33 0 0 1 .5 .1 .33 .33 0 0 1-.1 .5 .37 .37 0 0 1-.6 .3 .37 .37 0 0 1 0-.7zM51.9 166.5a.3 .3 0 0 1 .4 .2 .3 .3 0 0 1-.2 .4 .31 .31 0 0 1-.2 .3 .31 .31 0 0 1-.4-.2M51.9 179.3a.3 .3 0 0 1 .4 .1 .3 .3 0 0 1-.2 .4 .31 .31 0 0 1-.2 .3 .31 .31 0 0 1-.4-.2M52.1 171.4a11 11 0 0 1-5 8.6M53.9 166l-1.5-.8a5.6 5.6 0 0 0-5.9 .9 15.8 15.8 0 0 0-4.6 5.2"/>
<path d="M55 171.1a.33 .33 0 0 1 .5 .1 .33 .33 0 0 1-.1 .5 .37 .37 0 0 1-.6 .3 .37 .37 0 0 1 0-.7zM55.1 171.1a.3 .3 0 0 1 .4 .1 .3 .3 0 0 1-.2 .4 .31 .31 0 0 1-.2 .3 .31 .31 0 0 1-.4-.2M56.1 170.9a5 5 0 0 0-2.9-5.2 7.1 7.1 0 0 0-6.5 2.3 16.7 16.7 0 0 0-3.3 4.1l-8.5 14.7M12.6 190.2l.2 .8 1.4 .8M12.6 190.2l1.5 .9M14.1 191.1l.1 .4M14.1 187v4.1M14.1 187h.1M14.2 186.7l1-.7 12 7M14.2 186.7l12.7 7.3M14.2 186.7v5.7l12.7 7.3M15 181.9a5.3 5.3 0 0 0-2.4 4.2v4.1"/>
<path d="M15.1 181.9a5.5 5.5 0 0 0-2.5 4.3l1.5 .8M15.1 181.9l1.5 .8M15.1 181.9h-.1M15.4 193.1a6 6 0 0 0 3.5 6 19.2 19.2 0 0 0 18.8-.4 5.8 5.8 0 0 0 2.7-4.5M15.7 193.3a9.1 9.1 0 0 0 6.1 4.7l3.5 .8M16.6 182.7a5.5 5.5 0 0 0-2.5 4.3M16.6 182.7v.2M16.6 182.9a5.4 5.4 0 0 0-2.3 3.7M16.7 182.8l-.1 .1M16.7 184.2a.65 .65 0 0 1 .9-.3 .65 .65 0 0 1 .2 .9 1.29 1.29 0 0 1-1.5 1.2 1.45 1.45 0 0 1 .4-1.8zM19.2 190.5a.52 .52 0 0 1 .5 .3 .52 .52 0 0 1 0 .6 .64 .64 0 0 1-.5-.9zM19.2 193.8a.52 .52 0 0 1 .5 .3 .52 .52 0 0 1 0 .6 .64 .64 0 0 1-.5-.9z"/>
<path d="M21.3 191.8a.52 .52 0 0 1 .5 .2 .52 .52 0 0 1 0 .6 .63 .63 0 0 1-.5-.8zM21.3 195a.52 .52 0 0 1 .5 .3 .52 .52 0 0 1 0 .6 .64 .64 0 0 1-.5-.9zM21.7 189.8h.1a.53 .53 0 0 1 .6-.1 .53 .53 0 0 1 .3 .5l-.1 .1M24.4 188.3a.65 .65 0 0 1 1.2 .2 .69 .69 0 0 1-1.2-.1zM24.7 186.3l.4 .2M24.7 186.3l-4.5 2.6M25.8 186.5h-.7M26.9 194v5.7M27 198.5v.5l.1 .3 1.8 1M27 198.5l1.5 .9M27 193.9l-.1 .1M27.4 199.4l-.5 .3"/>
<path d="M27.7 192l-1.6 .3 1.6-.3M28.4 187.9a.65 .65 0 0 1 1.1 .3 .69 .69 0 0 1-1.1-.2zM28.5 199.4l.1 .5M28.5 195.3h.1M28.5 195.3v4.1M28.5 190.9a3.9 3.9 0 0 0-3.3 .9M28.6 195.3v4.6M29 184.7l-3.2 1.8M29 184.7l3.8 2.2M29.4 190.2a5.3 5.3 0 0 0-2.4 4.2v4.1M29.4 190.2a5.5 5.5 0 0 0-2.4 4.3l1.5 .8M29.4 190.2l1.5 .8"/>
<path d="M29.4 190.2h.1M29.5 190.2l1.4 .8M29.5 190.2h-.1M30 189.8a5.5 5.5 0 0 0-5.8 1.1l-.1 .3M30.9 191a5.5 5.5 0 0 0-2.4 4.3M30.9 191l.1 .1M30.9 191h.1M31 192.6a.68 .68 0 0 1 .9-.4 .68 .68 0 0 1 .3 1 1.29 1.29 0 0 1-1.5 1.2 1.33 1.33 0 0 1 .3-1.8zM31 191.1a5.3 5.3 0 0 0-2.4 4.2M31 191.1h.1M31.5 181.3l-2.5 3.4M33.5 185.9a11.7 11.7 0 0 1-4 4.3"/>
<path d="M33.5 185.9h-.1a11.8 11.8 0 0 1-4 4.3M33.5 185.9l1.4 .9M34.9 186.8a11.7 11.7 0 0 1-4 4.2M34.9 186.8l.2 .1M35.1 186.9a11.8 11.8 0 0 1-4.1 4.2M35.5 181.7l.3 .1M35.5 181.7l.1 .5M39.7 194.6l-9.8 5.7a.84 .84 0 0 1-1.3-.4M39.7 194.6a11.5 11.5 0 0 1-7.5 4.4M45.5 183a.33 .33 0 0 1 .5 0 .33 .33 0 0 1-.2 .5 .37 .37 0 0 1-.5 .4 .37 .37 0 0 1 0-.7zM45.5 182.9a.3 .3 0 0 1 .4 .2 .3 .3 0 0 1-.1 .4 .31 .31 0 0 1-.3 .3 .31 .31 0 0 1-.3-.2"/>
<circle cx="68" cy="37.8" r=".71"/>
<circle cx="68" cy="37.8" r=".79"/>
<circle cx="74.5" cy="26.6" r=".71"/>
<circle cx="74.5" cy="26.6" r=".79"/>
<circle cx="80.9" cy="37.8" r="10"/>
<circle cx="80.9" cy="37.8" r="10.1"/>
<circle cx="87.3" cy="26.6" r=".71"/>
<circle cx="87.3" cy="26.6" r=".79"/>
<circle cx="93.7" cy="37.8" r=".71"/>
<circle cx="93.7" cy="37.8" r=".79"/>
<circle cx="45.7" cy="51.9" r="1.79"/>
<circle cx="74.5" cy="48.9" r=".71"/>
<circle cx="74.5" cy="48.9" r=".79"/>
<circle cx="87.3" cy="48.9" r=".71"/>
<circle cx="87.3" cy="48.9" r=".79"/>
<circle cx="139.8" cy="59.8" r=".71"/>
<circle cx="139.8" cy="54.1" r=".71"/>
<circle cx="144.1" cy="59.8" r=".71"/>
<circle cx="144.1" cy="54.1" r=".71"/>
<circle cx="64.1" cy="98.1" r=".79"/>
<circle cx="64.1" cy="98.1" r=".71"/>
<circle cx="224.5" cy="98.1" r=".79"/>
<circle cx="224.5" cy="98.1" r=".71"/>
<circle cx="53" cy="104.5" r=".71"/>
<circle cx="53" cy="117.3" r=".71"/>
<circle cx="53" cy="117.3" r=".79"/>
<circle cx="53" cy="104.5" r=".79"/>
<circle cx="64.1" cy="110.9" r="10.1"/>
<circle cx="64.1" cy="110.9" r="10"/>
<circle cx="75.2" cy="104.5" r=".71"/>
<circle cx="75.2" cy="117.3" r=".71"/>
<circle cx="75.2" cy="117.3" r=".79"/>
<circle cx="75.2" cy="104.5" r=".79"/>
<circle cx="213.3" cy="117.3" r=".79"/>
<circle cx="213.3" cy="104.5" r=".79"/>
<circle cx="213.3" cy="117.3" r=".71"/>
<circle cx="213.3" cy="104.5" r=".71"/>
<circle cx="224.5" cy="110.9" r="10"/>
<circle cx="224.5" cy="110.9" r="10.1"/>
<circle cx="235.6" cy="117.3" r=".71"/>
<circle cx="235.6" cy="104.5" r=".71"/>
<circle cx="235.6" cy="117.3" r=".79"/>
<circle cx="235.6" cy="104.5" r=".79"/>
<circle cx="64.1" cy="123.8" r=".79"/>
<circle cx="64.1" cy="123.8" r=".71"/>
<circle cx="133.2" cy="139.7" r=".86"/>
<circle cx="133.2" cy="133.9" r=".86"/>
<circle cx="136.5" cy="129.3" r=".86"/>
<circle cx="142" cy="127.5" r=".86"/>
<circle cx="142" cy="136.8" r="4.3"/>
<circle cx="142" cy="136.8" r="5.7"/>
<circle cx="147.4" cy="129.3" r=".86"/>
<circle cx="150.8" cy="139.7" r=".86"/>
<circle cx="150.8" cy="133.9" r=".86"/>
<circle cx="224.5" cy="123.8" r=".79"/>
<circle cx="224.5" cy="123.8" r=".71"/>
<circle cx="78.3" cy="146.1" r="1.79"/>
<circle cx="136.5" cy="144.3" r=".86"/>
<circle cx="142" cy="146.1" r=".86"/>
<circle cx="147.4" cy="144.3" r=".86"/>
<circle cx="210.3" cy="146.1" r="1.79"/>
</g>
<path d="M154.9 98.8v-1.5M158.1 97.3v1.5M154.9 118.1v-1.5M154.9 105.2v-1.4M158.1 116.6v1.5M158.1 103.8v1.4M130.6 123.3h-1.5M134.1 136.8a7.9 7.9 0 0 1 11.6-6.9 7.9 7.9 0 0 1 .6 13.5 7.9 7.9 0 0 1-12.1-6l-.1-.6M153.4 123.3h1.4M154.9 124.5v-1.4M158.1 123.1v1.4" fill="none" stroke="#000" stroke-width=".2" stroke-dasharray="1.3 .6" stroke-dashoffset=".7"/>
<g fill="none" stroke="#000" stroke-width=".2" stroke-dasharray="1.3 .6" stroke-dashoffset=".4">
<path d="M125.9 98.1v-.8M125.9 98.8v-.7M129.1 98.1v.7M129.1 97.3v.8M125.9 117.3v-.7M125.9 118.1v-.8M125.9 104.5v-.7M125.9 105.2v-.7M129.1 117.3v.8M129.1 116.6v.7M129.1 104.5v.7M129.1 103.8v.7"/>
<path d="M125.9 123.8v-.7M125.9 124.5v-.7M129.1 123.8v.7M129.1 123.1v.7M129.8 130.5h-.7M154.1 130.5h.7"/>
</g>
<path d="M130.6 129.7l-.8 .8M134.2 120.7h15.5M154.1 130.5l-.7-.8M139.1 149.6v2.2M140.6 151.8v-2.2M143.4 149.6v2.2M144.8 151.8v-2.2" fill="none" stroke="#000" stroke-width=".2" stroke-dasharray="1.3 .6" stroke-dashoffset=".5"/>
<g fill="none" stroke="#000" stroke-width=".2" stroke-dasharray="1.3 .6">
<path d="M125.8 98.8h.1M125.9 97.3h-.1M129.1 98.8h.1M129.1 97.3h.1M154.8 98.8h.1M154.9 97.3h-.1M158.1 98.8h.1M158.1 97.3h.1M125.8 118.1h.1M125.8 105.3l.1-.1M125.9 116.6h-.1M125.9 103.8l-.1-.1"/>
<path d="M125.9 100.9l-.1-.1M126 102.8l-.2 .1M129 102.8l.1 .1M129 110.7h.1M129 110.7l.1 .3M129.1 118.1h.1M129.1 105.2v.1M129.1 116.6h.1M129.1 103.7v.1M129.1 100.8v.1M154.8 110.7h.2M154.8 111l.2-.3"/>
<path d="M154.8 118.1h.1M154.8 105.3l.1-.1M154.9 116.6h-.1M154.9 103.8l-.1-.1M154.9 100.9l-.1-.1M155 102.8l-.2 .1M158.1 118.1h.1M158.1 105.2v.1M158.1 102.9l-.1-.1M158.1 116.6h.1M158.1 103.7v.1M158.1 100.8v.1"/>
<path d="M125.8 122.1l.2-.3M125.8 121l.1-.1M125.8 124.6l.1-.1M125.9 123.1l-.1-.1M129.1 120.9v.1M129.1 124.5v.1M129.1 120.7h5.1M129.1 123v.1M130.2 123.3h.4M149.7 120.7h5.1M153.4 123.3h.3M154.8 121l.1-.1"/>
<path d="M154.8 124.6l.1-.1M154.9 123.1l-.1-.1M158 121.8l.1 .3M158.1 120.9v.1M158.1 124.5v.1M158.1 123v.1M129.1 149.2l-.2-.3M155.1 148.9l-.3 .3"/>
</g>
<path d="M125.9 103.8v-2.9M129.1 118.1v2.8M129.1 100.9v2.9M154.9 103.8v-2.9M158.1 100.9v2.9M158.1 118.1v2.8M125.9 120.9v-2.8M154.9 120.9v-2.8" fill="none" stroke="#000" stroke-width=".2" stroke-dasharray="1.3 .6" stroke-dashoffset=".2"/>
<path d="M125.9 110.9v-5.7M125.9 116.6v-5.7M129.1 110.9v5.7M129.1 105.2v5.7M154.9 116.6v-11.4M158.1 105.2v11.4M129.1 123.3h1.1M129.1 124.4a17.9 17.9 0 0 0-3.3 4.7M153.7 123.3h1.1M158.1 129.1a17.8 17.8 0 0 0-3.3-4.7" fill="none" stroke="#000" stroke-width=".2" stroke-dasharray="1.3 .6" stroke-dashoffset=".6"/>
<path d="M134.2 120.7a17.9 17.9 0 0 0-4 2.6M137.6 136.8a4.4 4.4 0 0 0 6.5 3.9 4.4 4.4 0 0 0 .4-7.6 4.4 4.4 0 0 0-6.9 3.2v.5M153.7 123.3a17.9 17.9 0 0 0-4-2.6M128.9 148.9h-3.1M158.1 148.9h-3" fill="none" stroke="#000" stroke-width=".2" stroke-dasharray="1.3 .6" stroke-dashoffset=".1"/>
<path d="M149.7 120.7a17.9 17.9 0 0 0-15.5 0" fill="none" stroke="#000" stroke-width=".2" stroke-dasharray="1.3 .6" stroke-dashoffset=".3"/>
<path d="M125.8 147.8h3.3M129.1 144.3h-3.3M129.6 149.6l2.7 2.2M151.7 151.8l2.7-2.2M154.8 147.8h3.3M158.1 144.3h-3.3" fill="none" stroke="#000" stroke-width=".2" stroke-dasharray="1.3 .6" stroke-dashoffset="-.1"/>
<path d="M130.2 123.3l-1.1 1.1M154.8 124.4l-1.1-1.1" fill="none" stroke="#000" stroke-width=".2" stroke-dasharray="1.3 .6" stroke-dashoffset=".8"/>
<path d="M125.8 144.4a17.8 17.8 0 0 0 3.1 4.5M155.1 148.9a17.9 17.9 0 0 0 3-4.5" fill="none" stroke="#000" stroke-width=".2" stroke-dasharray="1.3 .6" stroke-dashoffset="-.2"/>
<g fill="none" stroke="#000" stroke-width=".2">
<path d="M42.2 51.9l-2.2 2.1M42.2 56.4l-2.2 2.1M71.5 60l1 1M74.2 58.2l1 1.1M76.9 56.5l1.1 1M80.4 55.5l.3 .2M37.5 61.9l4.1 4.2M42 61.9l2.9 2.9M42.2 60.9l-1.1 1M46.6 62.1l3.4 3.4M60.1 62.1l3.3 3.3M65.2 62.7l3.4 3.4"/>
<path d="M68.7 61.7l4.2 4.2"/>
</g>
<g font-size="5.6">
<text x="222" y="189.7">驱动臂座</text>
<text x="226" y="201.3">CHX-3</text>
</g>
<g font-size="4.1">
<text x="252.9" y="20.6">3.2</text>
<text x="243.2" y="26.7">其余</text>
<text x="162.7" y="71.9">4-M10</text>
<text x="89.1" y="78.5">铣两边焊接定位</text>
<text x="76.3" y="85.9">剖面 A-A</text>
<text x="76.6" y="90.4">比例 1 : 7</text>
<text x="55.7" y="160.7">尺寸及公差同右视图</text>
</g>
<text font-size="3.9" x="167.2" y="180.1">材质：A3板</text>
<text font-size="3.5" x="162.8" y="192.3">阶段标记</text>
<g font-size="3.2">
<text x="44.2" y="210.6">5</text>
<text x="94.6" y="210.6">4</text>
<text x="245.4" y="210.9">1</text>
</g>
<g font-size="2.9" fill="#808080">
<text x="51.1" y="29.8" transform="rotate(-33 51.1 29.8)">25</text>
<text x="133.6" y="31.2">10</text>
<text x="134" y="35.4">5</text>
<text x="160.2" y="31">10</text>
<text x="162.8" y="35">5</text>
<text x="34.2" y="41.9">15</text>
<text x="55.4" y="46.5" transform="rotate(82 55.4 46.5)">157.10</text>
<text x="64.9" y="46.3" transform="rotate(-76 64.9 46.3)">114.5°</text>
<text x="74" y="43.1" transform="rotate(9 74 43.1)">90°</text>
<text x="61.8" y="53.8" transform="rotate(-8 61.8 53.8)">49.5</text>
<text x="92.2" y="51.3" transform="rotate(75 92.2 51.3)">32.77°</text>
<text x="140.2" y="49">180</text>
<text x="51.1" y="59.6" transform="rotate(-60 51.1 59.6)">R10</text>
<text x="74.7" y="54.4" transform="rotate(-33 74.7 54.4)">48</text>
<text x="88.2" y="56.9" transform="rotate(57 88.2 56.9)">10</text>
<text x="101.7" y="55.1" transform="rotate(-90 101.7 55.1)">198.07</text>
<text x="149.4" y="58.7" transform="rotate(-90 149.4 58.7)">40</text>
<text x="172.4" y="58.3" transform="rotate(-90 172.4 58.3)">70</text>
<text x="27.7" y="65.8" transform="rotate(-90 27.7 65.8)">29</text>
<text x="84.5" y="60.9" transform="rotate(-90 84.5 60.9)">45</text>
<text x="110.5" y="65.7" transform="rotate(-90 110.5 65.7)">29</text>
<text x="31.6" y="69.9" transform="rotate(-90 31.6 69.9)">4</text>
<text x="116.4" y="71.3" transform="rotate(-90 116.4 71.3)">24</text>
<text x="29.4" y="75.7">110 +</text>
<text x="35.8" y="72">+</text>
<text x="37.6" y="75.7">0.10</text>
<text x="37.6" y="72">0.05</text>
<text x="54.3" y="72.6">60</text>
<text x="77.6" y="73.1" transform="rotate(-33 77.6 73.1)">83.14</text>
<text x="148.5" y="74.8">30</text>
<text x="53.4" y="81.7">250</text>
<text x="135.4" y="80.9">180</text>
<text x="143.3" y="80.9">0.05</text>
<text x="207.4" y="89.9">174.07</text>
<text x="237.4" y="84.5" transform="rotate(-53 237.4 84.5)">通</text>
<text x="111.9" y="91.6">23</text>
<text x="117.9" y="91.5">0.05</text>
<text x="134.9" y="91.6">180</text>
<text x="142.7" y="91.5">0.05</text>
<text x="159.7" y="91.6">23</text>
<text x="165.7" y="91.5">0.05</text>
<text x="202.2" y="94.5">85.83</text>
<text x="230.7" y="91.3" transform="rotate(-45 230.7 91.3)">6-M10</text>
<text x="244.7" y="93.8" transform="rotate(-39 244.7 93.8)">R105</text>
<text x="200.3" y="99.5" transform="rotate(14 200.3 99.5)">32.82°</text>
<text x="138.1" y="107">180</text>
<text x="255.1" y="111.3" transform="rotate(-90 255.1 111.3)">180</text>
<text x="188.6" y="115.4" transform="rotate(-90 188.6 115.4)">133.07</text>
<text x="41.3" y="125.9" transform="rotate(-90 41.3 125.9)">181</text>
<text x="168" y="124.5">5X45</text>
<text x="74.8" y="130.4">198</text>
<text x="207.6" y="128" transform="rotate(20 207.6 128)">45°</text>
<text x="203.7" y="133.9" transform="rotate(60 203.7 133.9)">25</text>
<text x="242.4" y="132.9" transform="rotate(-90 242.4 132.9)">0</text>
<text x="118.5" y="138.9" transform="rotate(-90 118.5 138.9)">130</text>
<text x="188.6" y="140.2" transform="rotate(-90 188.6 140.2)">208.8</text>
<text x="210.7" y="139.7">30</text>
<text x="218" y="144.2" transform="rotate(15 218 144.2)">R80</text>
<text x="246" y="145.7" transform="rotate(-90 246 145.7)">285.95 -0.05</text>
<text x="162.2" y="151.1" transform="rotate(26 162.2 151.1)">10-</text>
<text x="169.5" y="154.8" transform="rotate(26 169.5 154.8)">12</text>
<text x="218.6" y="150.4" transform="rotate(-90 218.6 150.4)">40</text>
<text x="219.1" y="155.7" transform="rotate(45 219.1 155.7)">R35</text>
<text x="188.5" y="158.6" transform="rotate(-36 188.5 158.6)">R20</text>
<text x="204.6" y="160.1">105</text>
<text x="235.3" y="161.5" transform="rotate(-90 235.3 161.5)">35.25</text>
<text x="122.5" y="162.3" transform="rotate(-90 122.5 162.3)">20.1</text>
<text x="209.6" y="165.5">185</text>
</g>
<g font-size="2.9">
<text x="118.7" y="58.7">1.6</text>
<text x="160.4" y="58.7">1.6</text>
<text x="236.8" y="76.5">0.03</text>
<text x="245.1" y="76.5">A</text>
<text x="121.9" y="104.7" transform="rotate(-90 121.9 104.7)">1.6</text>
<text x="135.9" y="104.5" transform="rotate(-90 135.9 104.5)">1.6</text>
<text x="150.9" y="104.5" transform="rotate(-90 150.9 104.5)">1.6</text>
<text x="164.9" y="104" transform="rotate(-90 164.9 104)">1.6</text>
<text x="80.6" y="123.6">B</text>
<text x="205.9" y="149.7" transform="rotate(-90 205.9 149.7)">68.8</text>
<text x="182.7" y="192.3">重量</text>
<text x="192.8" y="192.4">比例</text>
</g>
<g font-size="2.3">
<text x="146.2" y="15.6">A</text>
<text x="146.2" y="70.3">A</text>
<text x="145.8" y="185">年 月 日</text>
<text x="159.4" y="198">S</text>
<text x="193.3" y="198.2">1:7</text>
<text x="167.9" y="204.4">1</text>
<text x="186.3" y="204.4">1</text>
</g>
<g font-size="2.2">
<text x="136.6" y="184.8">签 名</text>
<text x="103.1" y="189.5">设计</text>
<text x="128.4" y="189.5">批 准</text>
<text x="103.1" y="194.5">审核</text>
<text x="103" y="199.6">工艺</text>
<text x="161.8" y="203.5">共</text>
<text x="167.2" y="203.5">张 第</text>
<text x="177.9" y="203.5">张</text>
<text x="101.8" y="204.4">标准化</text>
<text x="143.1" y="210.5">3</text>
<text x="193.2" y="210.5">2</text>
</g>
<g font-size="2.1">
<text x="102.8" y="184.7">标记</text>
<text x="110" y="184.8">处数</text>
</g>
<g font-size="2">
<text x="117.3" y="184.8">分区</text>
<text x="123.9" y="184.9">更改文件号</text>
</g>
</svg>
